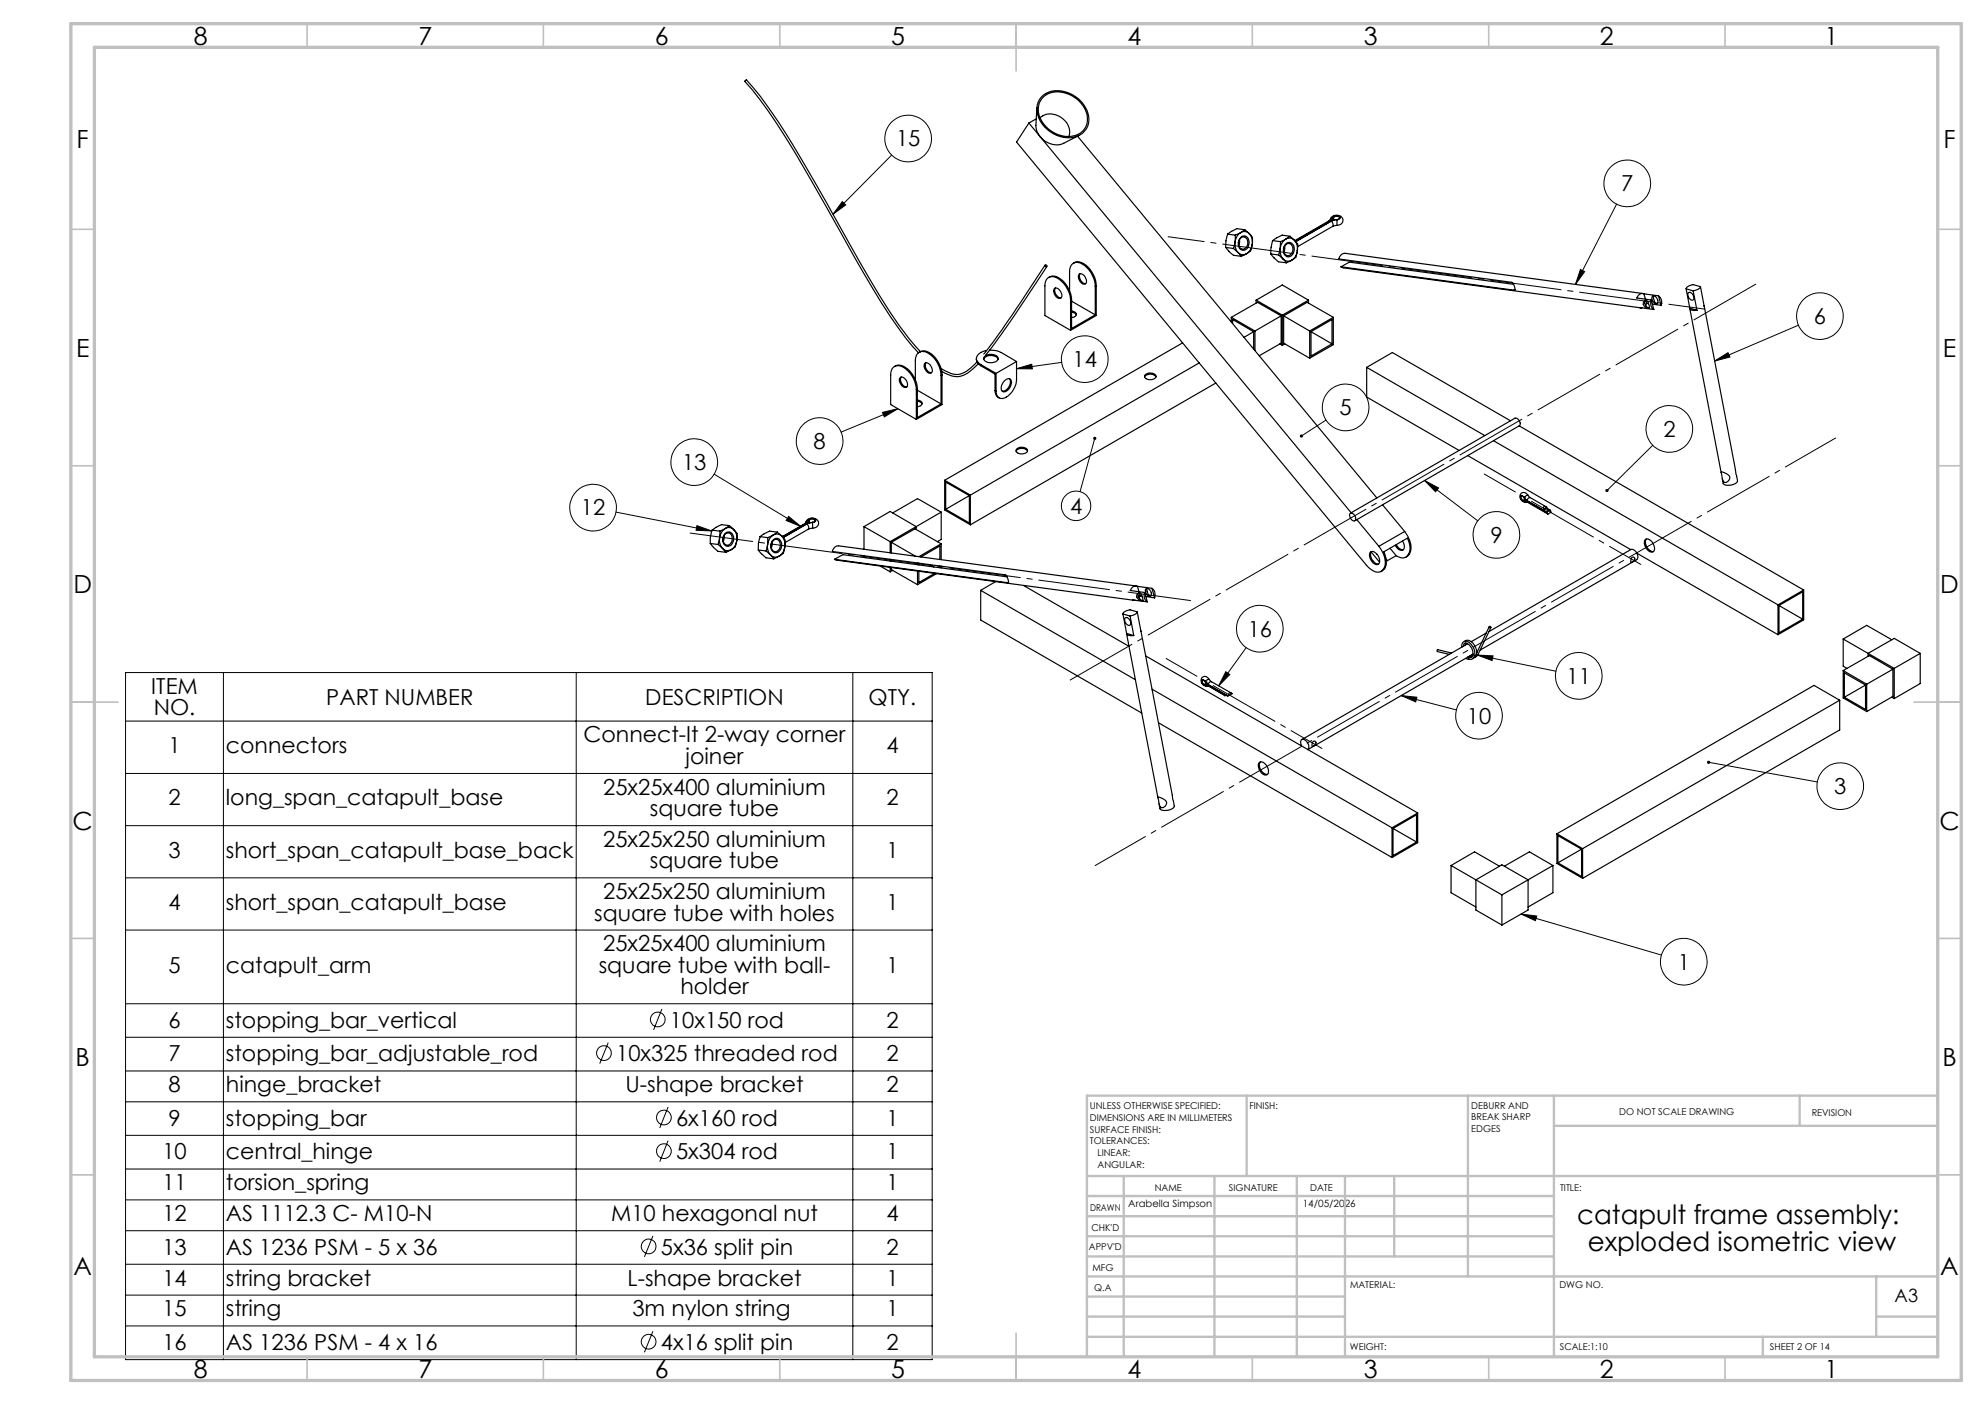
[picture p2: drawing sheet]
<svg xmlns="http://www.w3.org/2000/svg" width="420mm" height="297mm" viewBox="0 0 420 297" stroke-linecap="round" stroke-linejoin="round" font-family="sans-serif">
<g fill="none" stroke="#000" stroke-width=".25">
<path d="M217.7 26l-2.6 4.1 74 89.5 .9 .8a1.76 1.76 0 0 0 2.7 0M217.7 26l68.2 82.5M219.3 25.1l-1.6 .9M219.4 22.8l-.2 3.7a4.3 4.3 0 0 0 5.9 3.8l3.2-1.7M220.1 24.9a3.9 3.9 0 0 1 6 1.8 2.64 2.64 0 0 1 0 2.2M220.3 20.6a5.3 5.3 0 0 1 6.6-.6 6.1 6.1 0 0 1 3.4 6.1 4.2 4.2 0 0 1-5.2 3 6.5 6.5 0 0 1-5.6-6.8zM220.9 20.4a5.7 5.7 0 0 1 7.2 .8 5.1 5.1 0 0 1 1.7 5.6 4.5 4.5 0 0 1-5.9 1.7 6.1 6.1 0 0 1-4.2-6.1 3.5 3.5 0 0 1 1.2-2zM228 28.8l63.3 76.5M221.1 56.1a245.4 245.4 0 0 1-13 18.8M221.5 56.4a248.5 248.5 0 0 1-12.9 18.7M221.9 58.7l.2-.1a2.46 2.46 0 0 1 2.9 .9l1.1 1.6a4.6 4.6 0 0 1 .6 2.4M227.1 55.7l.2-.1a2.83 2.83 0 0 1 3.3 1.3l.7 1.2a4.8 4.8 0 0 1 .7 2.4"/>
<path d="M228.4 57.9a1.48 1.48 0 0 1 1.3 2.1 1.4 1.4 0 0 1-1.5-1.7zM228.5 57.9a1.56 1.56 0 0 0 1.2 2.1M259.4 52.3l.6 .9a2.86 2.86 0 0 0 2.6 1M259.4 52.3l1.6 .3M259.8 49.5l-.4 1.4v1.4M259.8 49.5l1.6 .2M261 52.6l.9 .8M261.3 51.2a2.73 2.73 0 0 0 .6 2.2M261.3 51.2l-.3 1.4M261.4 49.7l-.1 1.5M261.9 53.4l.7 .8M261.9 53.4a1.44 1.44 0 0 0 1.9 .3"/>
<path d="M262.3 50.7l-.2 1.2M262.5 49.2a1.38 1.38 0 0 1 1.8 .3M262.5 49.2a2.43 2.43 0 0 0-1.2 2M262.5 50.2a1.1 1.1 0 0 1 1.4-.1 1.1 1.1 0 0 1 .4 1.3 1.24 1.24 0 0 1-.5 1.3 1.24 1.24 0 0 1-1.4 0 1.87 1.87 0 0 1 .1-2.5zM262.5 49.2l-1.1 .5M262.6 50.3a1.05 1.05 0 0 1 1.2 .2 1.05 1.05 0 0 1 .2 1.2 .95 .95 0 0 1-1 1 .95 .95 0 0 1-.9-1 1.46 1.46 0 0 1 .5-1.4zM263.4 48.6l-.9 .6M263.4 48.6l-1.7-.2-1.9 1.1M263.4 48.6l.9 .9M263.8 53.7l-1.2 .5M264.3 49.5a2.51 2.51 0 0 1 .7 2.2M264.3 49.5l.7 .7v1.5"/>
<path d="M265 51.7a2.68 2.68 0 0 1-1.2 2M265 51.7l-.4 1.4-.8 .6M268.9 53.7l.6 .8a3 3 0 0 0 2.7 1.1M268.9 53.7l1.6 .2M269.3 50.9l-.4 1.8v1M269.3 50.9l1.6 .2M270.5 53.9l1 .9M270.9 52.6a2.92 2.92 0 0 0 .6 2.2M270.9 52.6l-.4 1.3M270.9 51.1v1.5M271.5 54.8l.7 .8M271.5 54.8a1.38 1.38 0 0 0 1.8 .2"/>
<path d="M271.8 52.1v.8l-.2 .4M272.1 50.6a1.44 1.44 0 0 1 1.8 .2M272.1 50.6a2.68 2.68 0 0 0-1.2 2M272.1 51.6a1.13 1.13 0 0 1 1.3-.1 1.13 1.13 0 0 1 .5 1.2l-.1 .5a1.14 1.14 0 0 1-1.2 1.2 1.14 1.14 0 0 1-1.1-1.3 1.87 1.87 0 0 1 .6-1.5zM272.1 50.6l-1.2 .5M272.1 51.7a1.01 1.01 0 0 1 1.3 .2 1.01 1.01 0 0 1 .1 1.2 .95 .95 0 0 1-1 1 .95 .95 0 0 1-.9-1 1.48 1.48 0 0 1 .5-1.4zM272.9 50l-1.6-.3-2 1.2M272.9 50l-.8 .6M272.9 50l1 .8M273.3 55l-1.1 .6M273.9 50.8a2.73 2.73 0 0 1 .6 2.3M273.9 50.8l.7 .8-.1 1.5"/>
<path d="M274.5 53.1a2.43 2.43 0 0 1-1.2 1.9M274.5 53.1l-.3 1.3-.9 .6M281.2 46.7h.3M281.2 46.7l-7.2 4.2M281.5 46.5a1.38 1.38 0 0 1 1.4-1 1.38 1.38 0 0 1 1.3 1.2 1.22 1.22 0 0 1-1.3 1M281.5 46.5l-.3 .2M281.5 46.7l.1 .1M281.5 46.7l-7.5 4.3M281.6 46.8h.1M281.6 46.8l-7.5 4.3M281.7 46.8l.3 .6-.1 .5M281.7 46.8l-7.5 4.3"/>
<path d="M281.9 47.9l-7.3 4.3M282 46a.9 .9 0 0 1 1.6 0l-.2 .3-.5 .2M282 46l-.5 .7M282 46l.2 .1M282 46l-.4 .2-.1 .3M282.2 46.1a.69 .69 0 0 1 .6-.4 .69 .69 0 0 1 .6 .5l-.5 .3M282.2 46.1l-.5 .6M282.2 46.1v.5M282.9 46.5l-1.3 .3M282.9 46.5l-1.2 .3M282.9 46.5v1.2M282.9 46.5h.1"/>
<path d="M282.9 47.7l-1 .2M283.7 56.4l.5 .3 63 8.4M283.7 56.4l36.6 5M283.7 56.4l1.8-.9 34.8 4.6M189.2 77.5l.3-.1a2.46 2.46 0 0 1 2.8 .9l1.2 1.6a4.6 4.6 0 0 1 .6 2.4M190.5 79.9a.95 .95 0 0 1 1.3 .6l.1 .4a.67 .67 0 0 1-.1 1 .67 .67 0 0 1-.9-.3l-.4-.6a.97 .97 0 0 1 0-1.1zM190.7 79.8a1.51 1.51 0 0 0 1.2 2M194.5 74.5l.2-.1a2.83 2.83 0 0 1 3.3 1.4l.7 1.1a4.8 4.8 0 0 1 .6 2.4M194.8 74.4a80.4 80.4 0 0 1-11-15.7l-10.9-19.3a164.3 164.3 0 0 0-13.5-20.8l-1.5-1.7-.3 .2a110.1 110.1 0 0 1 11.2 16.1l13.8 24.4a95.4 95.4 0 0 0 11.7 17M195.7 76.9a1.01 1.01 0 0 1 1.4 .9 .67 .67 0 0 1 .1 1 .67 .67 0 0 1-1.1-.1l-.4-.6a1.12 1.12 0 0 1 0-1.2zM195.9 76.7a1.55 1.55 0 0 0 1.2 2.1M199.1 79.4a5.5 5.5 0 0 0-3.6-5 1.6 1.6 0 0 0-1.8 1.9v4.1"/>
<path d="M199.1 79.4v6M199.3 79.3v6.3l-5.4 3.1M199.3 79.3l-.2 .1M206.6 75.8a1.51 1.51 0 0 0 .9 1.6M206.7 76.5l-.5 .6a5.6 5.6 0 0 1-3.8 2.1 6.6 6.6 0 0 1-3.3-1.2M207 76.9a6.2 6.2 0 0 1-4.9 2.8l-1.4-.4-1.5-.7M207.5 77.1l3.2 1.9M207.5 77.4l3 1.7v3.5M207.5 77.1v.3M208.1 76a1.85 1.85 0 0 1 3.1 0M208.3 75.4a2.03 2.03 0 0 1 2.9 .3 1.12 1.12 0 0 1-1.4 1h-.8a.78 .78 0 0 1-.7-.5 .78 .78 0 0 1 0-.8zM208.7 74.2a1.98 1.98 0 0 0-2 2l.8 .9"/>
<path d="M209.4 74.1h.3a4 4 0 0 1 2.1 .5l3.3 1.9M210.7 79v3.8M215.1 76.5v3.8a4.3 4.3 0 0 1-3 4 1.31 1.31 0 0 1-1.4-1.5M215.1 76.5l-4.4 2.5M223.1 61a1.36 1.36 0 0 1 1.6 1.7 .64 .64 0 0 1-.6 .5 .64 .64 0 0 1-.6-.4l-.4-.6a1.03 1.03 0 0 1 0-1.2zM223.3 60.9a1.51 1.51 0 0 0 1.2 2.1M226.5 63.6a5.6 5.6 0 0 0-3.6-5.1 1.61 1.61 0 0 0-1.8 2v6.2l5.4 3.2M226.5 63.6v6.3M226.7 65.8l.5 .1a.62 .62 0 0 1 .6 .6 .62 .62 0 0 1-.7 .6l-.4 .1M226.7 66l.8 .3 .3 .3M226.7 63.5l-.2 .1M226.7 63.5v6l5-2.9"/>
<path d="M226.7 63.7l5 2.9M231.7 60.6a5.5 5.5 0 0 0-3.6-5.1 1.6 1.6 0 0 0-1.8 1.9v4.1M231.7 60.6v6M232 60.5v6.2l-5.5 3.2M232 60.5l-.3 .1M242.2 79.7a1.55 1.55 0 0 1 2.4 0M242.3 79.3a1.57 1.57 0 0 1 2.3 .3 1.46 1.46 0 0 1-2.4 .2zM250.2 72.5l-50.3 29.1M253.8 76.8l-48.5 27.9M260.5 67.1v1M260.5 67.1l5 2.9M260.8 68.4v-.8l4.5 2.6"/>
<path d="M265.3 70.2v3.6M265.3 70.2l-2.1 1.2M265.5 70v4.2M265.8 63.5l5.5 3.2M265.8 63.5l5.5-3.2 5.6 3.2M265.8 63.5v.6M270.8 72.7l.5 .4M271.1 66.8l-5.6 3.2M271.1 66.8l-5-2.8-5.6 3.1M271.1 66.8v5.8l-4.6 2.6M271.3 66.7v6.4M271.6 66.8l5-2.8 5.5 3.1"/>
<path d="M271.6 66.8l5.5 3.2M271.6 66.8v5.8l5.5 3.2M271.9 72.7l-.6 .4M276.9 63.5l-5.6 3.2M276.9 63.5v.6M277.1 70v5.8M277.4 70.2v5.1l4.4-2.6M277.4 70.2l4.4-2.6v5.1M277.4 70.2l4.4 2.5M282.1 67.1l-5 2.9M282.1 67.1v5.8l-5 2.9M289.2 77.7l24.9 14.4"/>
<path d="M289.2 77.7l5.4-3.1 25 14.4M289.2 77.7v6.3l19.5 11.3M320.3 61.4h.2a1.56 1.56 0 0 0-.6-1.7l-36.6-4.9 .5-.9 .8-.3 63 8.5M320.6 61.2l-.3 .2M347.5 65.1l-.6-.1 3 .5M347.8 62.2a1.23 1.23 0 0 0-1.5 .8l3.1 .5M347.8 62.2l3.1 .4M347.8 62.2l.4 1.1M347.9 63.7l.2-.1a1.3 1.3 0 0 1 .9 1.5 .97 .97 0 0 1-1-.3 .97 .97 0 0 1-.1-1.1zM348.2 63.5a1.11 1.11 0 0 0 .8 1.7M348.2 63.6l.2 .6M348.4 64.2l-.2 .4"/>
<path d="M348.4 64.2h.4M349.4 63.5a1.62 1.62 0 0 0 .5 2M349.4 63.5l.5 2M349.5 62.8l.2-.1a1.02 1.02 0 0 1 1 1.5 .99 .99 0 0 1-1.2-1.1zM349.6 64.3l1.9 .3M349.8 62.6a2.33 2.33 0 0 0 .7 1.6h.1M350.9 62.6a1.69 1.69 0 0 1 .6 2M350.9 62.6l.6 2M356.8 61.1l.7 4.1M356.8 61.1l1.4 .4M357.3 61.9a.98 .98 0 0 1 .9 .5 .98 .98 0 0 1-.1 1.1 1.12 1.12 0 0 1-.8-1.6zM357.5 65.2a1.16 1.16 0 0 0 1.6 .4"/>
<path d="M357.5 65.3l6.7 34.7M357.5 65.2l1.6 .4M358.2 61.5l.9 4.1M359.8 60.6l-1.5-.4a1.72 1.72 0 0 0-1.5 .9M359.8 60.6a1.72 1.72 0 0 1-1.6 .9M359.8 60.6l.8 4.2-.1-.2M360.6 64.7l6.6 34.7M193.9 82.4a5.6 5.6 0 0 0-3.6-5 1.61 1.61 0 0 0-1.8 1.9v6.3l5.4 3.1M193.9 82.4v6.3M194.1 84.6l.5 .1a.62 .62 0 0 1 .5 .7 .62 .62 0 0 1-.6 .6h-.4M194.1 84.9l.7 .2 .3 .3M194.1 82.3l-.2 .1"/>
<path d="M194.1 82.3v6l5-2.9M194.1 82.5l5 2.9M210.5 82.6a1.59 1.59 0 0 0 .9 1.6M210.5 82.6l.2 .2M212.5 80.5a.77 .77 0 0 1 .9-.4 .77 .77 0 0 1 .6 .8 2.03 2.03 0 0 1-1.7 2 1.11 1.11 0 0 1-.2-1.7zM213.6 80.1a1.87 1.87 0 0 1-1.5 2.7M215 95.4a1.58 1.58 0 0 1 2.4 0M215.1 95a1.57 1.57 0 0 1 2.3 .3 1.28 1.28 0 0 1-1.8 .7 .65 .65 0 0 1-.5-1zM257.2 81l-51.9 30M310.6 96.4l34.5 19.9M316 93.2l60.2 34.7M321.5 90.1l60.1 34.7"/>
<path d="M364.2 99.8l1 .4a.92 .92 0 0 1 .8 1.1 .92 .92 0 0 1-1.3 .6l-.3-.6zM367.2 99.4l.4 2.3a2.04 2.04 0 0 1-2.5 .9l-.5-.3-.2-1M150.3 115l1.6 1.6 1.7 .2M150.3 115l1.6 .2M150.7 112.1a6.3 6.3 0 0 0-.4 2.9M150.7 112.1l1.6 .3M151.9 115.2l1 .8M152.3 113.8a2.59 2.59 0 0 0 .6 2.2M152.3 113.8l-.4 1.4M152.3 112.4v1.4M152.9 116l.7 .8M152.9 116a1.38 1.38 0 0 0 1.8 .3"/>
<path d="M153.2 113.3l-.2 1.2M153.5 111.8a1.51 1.51 0 0 1 1.8 .3M153.5 111.8a2.85 2.85 0 0 0-1.2 2M153.5 112.8a1.1 1.1 0 0 1 1.3-.1 1.1 1.1 0 0 1 .4 1.3 1.22 1.22 0 0 1-.4 1.3 1.22 1.22 0 0 1-1.4 0 1.81 1.81 0 0 1 .1-2.5zM153.5 111.8l-1.2 .6M153.5 112.9a.93 .93 0 0 1 1.1 0 .93 .93 0 0 1 .3 1.1 .99 .99 0 0 1-.6 1.2 .99 .99 0 0 1-1.2-.6 1.68 1.68 0 0 1 .4-1.7zM154.3 111.2a3.3 3.3 0 0 0-3.2 .7l-.4 .2M154.3 111.2l-.8 .6M154.3 111.2l1 .9M154.7 116.3l-1.1 .5M155.3 112.1a2.64 2.64 0 0 1 .6 2.2M155.3 112.1l.7 .8-.1 1.4"/>
<path d="M155.9 114.3a2.43 2.43 0 0 1-1.2 2M155.9 114.3l-.3 1.4-.9 .6M160.4 116.3l1.7 1.7 1.6 .2M160.4 116.3l1.7 .3M160.8 113.5a6.3 6.3 0 0 0-.4 2.8M160.8 113.5l1.7 .2M162.1 116.6l1 .8M162.4 115.2a2.59 2.59 0 0 0 .7 2.2M162.4 115.2l-.3 1.4M162.5 113.7l-.1 1.5M163.1 117.4l.6 .8M163.1 117.4a1.38 1.38 0 0 0 1.8 .2"/>
<path d="M163.3 114.8h.1M163.4 114.7l-.2 1.2M163.4 115l-.2 .1M163.4 115.1l-.2 .1M163.4 114.9l-.2 .1M163.6 113.2a1.57 1.57 0 0 1 1.9 .2M163.6 113.2a2.85 2.85 0 0 0-1.2 2M163.6 114.2a1.09 1.09 0 0 1 1.4-.1 1.09 1.09 0 0 1 .4 1.3 1.19 1.19 0 0 1-.6 1.3 1.19 1.19 0 0 1-1.5-.3 1.87 1.87 0 0 1 .3-2.2zM163.6 113.2l-1.1 .5M163.7 114.3a.94 .94 0 0 1 1.1 0 .94 .94 0 0 1 .3 1.1 .99 .99 0 0 1-.6 1.2 .99 .99 0 0 1-1.3-.6 1.68 1.68 0 0 1 .5-1.7zM164.5 112.6l-.9 .6M164.5 112.6l-1.7-.2-2 1.1"/>
<path d="M164.5 112.6l1 .8M164.9 117.6l-1.2 .6M165.5 113.4a2.76 2.76 0 0 1 .6 2.3M165.5 113.4a1.84 1.84 0 0 1 .6 2.3M166.1 115.7a2.58 2.58 0 0 1-1.2 1.9M166.1 115.7l-.4 1.3-.8 .6M170.3 110.8l-4.8 2.7M170.5 110.6a1.41 1.41 0 0 1 1.4-1 1.41 1.41 0 0 1 1.3 1.1 1.17 1.17 0 0 1-1.3 1M170.5 110.6l-.2 .2M170.5 110.7l-.2 .1M170.5 110.7l.1 .1M170.5 110.7l-4.9 2.9"/>
<path d="M170.6 110.8h.1M170.6 110.8l-4.9 2.9M170.7 110.8l.4 .6-.1 .6M170.7 110.8l-5 2.9M171 112l-4.9 2.8M171.1 110.1a.8 .8 0 0 1 .8-.5 .8 .8 0 0 1 .7 .6l-.7 .3M171.1 110.1l-.2 .4-.4 .2M171.1 110.1h.1M171.1 110.1l-.4 .1-.2 .4M171.2 110.1l-.5 .7M171.2 110.1a.8 .8 0 0 1 1.3 .1M171.2 110.1v.5"/>
<path d="M171.9 111.7l-.9 .3M171.9 110.5l-1.3 .3M171.9 110.5l-1.2 .3M171.9 110.5h.1M171.9 110.5v1.2M172.5 110.1l-.3 .4h-.3M176.6 118.3l.4 .2 63 8.5M176.6 118.3l36.5 5M176.6 118.3l1.7-1 34.8 4.7M182.8 117.5v.3l.4 .2M182.8 111.4v4.8M182.8 111.4l5.5 3.2"/>
<path d="M182.8 111.4l5.5-3.2 5.6 3.2M186.3 119.8l2 1.2M188.3 114.6v2.3M188.3 118.3v.4M188.6 114.7l5.1 2.9M188.6 114.7v2.3M188.6 118.4v.3M188.6 114.7l5-2.8 5.5 3.1M193.9 111.4v.6M193.9 111.4l-5.6 3.2M194.1 119.1v.3M194.4 119.1v.4"/>
<path d="M194.8 117.8l4.1-2.3v2.9M196.7 119.4l.9 .5M198.9 119.7v.4M199.1 108.3l-5.2 3.1M199.1 115l-4.7 2.8M199.1 108.3v5.8l-.8 .5M199.1 115v3.4M199.1 119.8v.3M199.1 108.3l-5-2.8-5.2 3M199.9 101.6l5.4 3.1M199.9 101.6v6.3l5.4 3.1M205.1 104.8v5.8l-5-2.9"/>
<path d="M205.1 104.8l-5-2.8v5.7M205.1 104.8l-5 2.9M205.3 104.7v6.3M285.6 108.7l.2-.2a1.07 1.07 0 0 1 .8 1.7 1.15 1.15 0 0 1-1-1.5zM285.8 108.5l34.7-20a1.08 1.08 0 0 1 1 1.6l-34.8 20.1M287.1 109.9l4.6 5.7M289.8 116.9a.91 .91 0 0 1 1.6 .4l.4 .7a.91 .91 0 0 1-.5 1.4 2.1 2.1 0 0 1-1.5-2.5zM290.1 116.8l1.8 2.1M290.2 116.7a1.9 1.9 0 0 0 1.5 2.6M291.7 115.6a4.6 4.6 0 0 1 1.1 4.7M292.5 106.8l4.7 5.6M293.3 118.4l.2 .2"/>
<path d="M293.3 118.3l.2 .3M294.1 116l1.3 1.5M295.4 117.5l-1.9 1.1M295.5 115.2l.7 .9 .7 .2M296.8 114.5a1.2 1.2 0 0 1-.3 1.9 1.7 1.7 0 0 1-1.3-1M297.2 112.4a4.7 4.7 0 0 1 1 4.7M297.2 112.4l-5.5 3.2M297.9 117.4a1.68 1.68 0 0 1-2.5 .1M298 117.3a3.6 3.6 0 0 0-.2-3.5l-5 2.9a3.7 3.7 0 0 1 .2 3.5M298 117.3l-.1 .1M298.1 117.3l-.6 .6M298.1 117.3l-.2 .1"/>
<path d="M298.2 117.1l-.2 .2M298.2 117.1l-.1 .2M322.4 105.2h.1M322.4 105.2l.7 .8M322.4 105.2l.7 .7M322.4 105.2a.44 .44 0 0 0-.6-.3v.6l.3 .4 .3 .1M322.4 106l.7 .1M322.4 105.2l-.4-.3a.53 .53 0 0 0-.1 .6 .53 .53 0 0 0 .5 .3M322.4 106l.6 .2M322.4 105.8l.6 .1M322.4 105.8v.2M322.8 105.7l-.4 .1"/>
<path d="M323 106.2l.2 .1M323.1 106.1l.1 .2M323.1 105.9v.1M323.1 106l3.3 1.8M323.1 106.1l4.2 2.4M323.1 105.9l4.1 2.4M323.1 106v.1M323.2 106.3l4.3 2.4M323.3 104.7l.5 .6M323.3 104.7a.91 .91 0 0 0-1.5-.3 .91 .91 0 0 0 .1 1.4l.5 .4h.6M323.3 104.7l-.9 .5M323.8 105.3l-.4 .1-.3 .5"/>
<path d="M323.8 105.3l3.4 1.9M326.4 107.8h.1M326.7 107.7l-.3 .1M326.7 107.1l.6 .2-.6 .4zM327.1 107.5l.8 .4M327.1 107.4l.9 .5M327.2 108.3l.1 .2M327.3 108.5l.2 .2M327.9 107.9l.3 .5-.7 .3M327.9 107.9l-.7 .4M345.2 118l.3-.2a.51 .51 0 0 1 .4 .6 .51 .51 0 0 1-.5 .4l-.2 .2-.1-.2zM346.3 117l29.9 17.3"/>
<path d="M348 114.3a.97 .97 0 0 1 1.6 .3l.4 .8a.81 .81 0 0 1 .1 1 .81 .81 0 0 1-1 .3 2.22 2.22 0 0 1-1.1-2.4zM348.3 114a1.95 1.95 0 0 0 1.6 2.7M188.3 120v1M188.6 120.1v.4l5.5 3.2M188.9 120.6l-.6 .4M194.1 120.8v2.9M194.4 120.9v2.3l3.3-1.9M198.2 121.4l-4.1 2.3M207.5 124.9v6.3l34.1 19.6M207.5 124.9l32.7 18.9M210.6 123l-3.1 1.9M212.9 121.7l-.3 .3"/>
<path d="M213.1 123.3h.2a1.56 1.56 0 0 0-.6-1.7l-36.6-4.9 .5-.9 .8-.3 63 8.5M213.4 123.1l-.3 .2M216.6 123.9l22.3 12.8M237.6 129.9l.8 4.1M237.6 129.9l1.5 .4M238.1 130.7a1.05 1.05 0 0 1 1 1.5 1.03 1.03 0 0 1-1-.4 1.03 1.03 0 0 1 0-1.1zM238.4 134a1.16 1.16 0 0 0 1.5 .4M238.4 134.1l6.6 34.7M238.4 134l1.5 .4M239.1 130.3l.8 4.1M240.3 127l-.6-.1 3 .4M240.6 129.4l-1.5-.4a1.72 1.72 0 0 0-1.5 .9"/>
<path d="M240.6 129.4a1.72 1.72 0 0 1-1.5 .9M240.6 129.4l.8 4.2v-.2M240.7 124a1.16 1.16 0 0 0-1.6 .9l3.1 .4M240.7 124l3 .5M240.7 124l.3 1.2M240.7 125.6l.4-.2a1.85 1.85 0 0 1 .7 1.7 1.03 1.03 0 0 1-1-.4 1.03 1.03 0 0 1-.1-1.1zM241 125.4a1.11 1.11 0 0 0 .8 1.6M241.1 125.4l.1 .6M241.2 126l-.2 .5M241.2 126l.4 .1M241.4 133.5l7.1 37a2.04 2.04 0 0 1-2.5 .9l-.5-.2-.2-1.1M242.2 125.3a1.59 1.59 0 0 0 .5 2"/>
<path d="M242.2 125.3l.5 2M242.4 138.7l57.6 33.3M242.4 126.2l1.9 .3M242.5 124.6a.95 .95 0 0 1 1 .4 .95 .95 0 0 1-.2 1.1 1.18 1.18 0 0 1-.8-1.5zM242.6 124.5a2.33 2.33 0 0 0 .7 1.6h.2M243.7 124.5a1.69 1.69 0 0 1 .6 2M243.7 124.5l.6 2M292.8 120.3l-.1 .1M292.9 120.3l-.7 .6M292.9 120.3l-.2 .1M293 120.2l-.2 .1M293 120.2l-.1 .1"/>
<path d="M307.1 138.1l-2.9-.7-.1 .2v.2l2.5 .6M309.3 136.9a.94 .94 0 0 1 .9-1.3 2.81 2.81 0 0 1 1.8 3.4 .92 .92 0 0 1-1.2 .4M309.7 136.7l.1-.6a1.07 1.07 0 0 1 1.4 .7l.4 .9a1 1 0 0 1-.4 1.4h-.3M309.9 135.7v-.1a1.23 1.23 0 0 1 1.8 .5 2.39 2.39 0 0 1 .4 3l-.4 .1M310.1 139.3l.7 .2M310.2 136l-.1 .5M310.6 136.2l-35.2 20.3M310.6 139l.3 .1M310.8 139.5h.1M310.9 139.1h.1M310.9 139.1l-.2 .1 .1 .3M311 138.7l.5 .2"/>
<path d="M311.4 138.5l.2 .1M311.7 138.4l-35 20.2a1.46 1.46 0 0 0-1.2-2.2 1.13 1.13 0 0 0-.1 1.4M312.4 138.5h.3M312.6 137.9h-.1M312.7 138.5l-.6 .5M314.5 133.9l-3.2 1.8M315.1 133.6l30-17.4a1.44 1.44 0 0 1 1.2 2.2l-33.1 19.1M315.1 132.6l-2.6 5.5M315.5 132.7l-2.8 5.8M376.2 127.9v6.4M376.4 128.1l5 2.9M376.4 128.1v5.8l5-2.9"/>
<path d="M376.4 128.1l5-2.9v5.8M381.6 124.8l-5.4 3.1M381.6 124.8v6.3l-5.4 3.2M390 135.2v5.7l.8 .5M390 135.2l5.3 3M390 135.2l5-2.9 5.3 3M395.3 138.2l5.5 3.2M395.3 138.2l5.5-3.2 5.5 3.2M395.3 138.2v.6M406.3 138.2l-5.5 3.2M406.3 138.2v6.4l-5.5 3.2M243.8 145.8l50.7 29.3"/>
<path d="M245.1 152.9l49.4 28.5M254.9 144.1l.8 .8M254.9 144.1l-.4-.2a.55 .55 0 0 0-.1 .6 .55 .55 0 0 0 .6 .3M254.9 144.1h.1M255 144.1l.7 .7M255 144.1a.46 .46 0 0 0-.7-.2v.6l.3 .3 .4 .1M255 144.9l.2-.1 .5 .2M255 144.8v.1M255 144.8h.6M255 144.9l.2 .2h.3M255.3 144.6l-.3 .2M255.5 145.1l.3 .1"/>
<path d="M255.7 144.9l4.1 2.3M255.7 144.8v.1M255.7 145l.1 .2M255.7 144.8l4.1 2.4M255.7 145l3.2 1.9M255.7 144.9v.1M255.8 143.6l.5 .6M255.8 143.6a.9 .9 0 0 0-1.4-.3 .9 .9 0 0 0 0 1.4l.5 .4h.6M255.8 143.6l-.8 .5M255.8 145.2l3.4 2M256.3 144.2l-.4 .1-.2 .5M256.3 144.2l4.3 2.4"/>
<path d="M258.9 146.8v.1M258.9 146.9l.3 .3M259.4 147l-.2 .2M260 146.6l.3-.1 .4 .3-.6 .3zM260.1 147.1l-.3 .1M277.8 156.9a.4 .4 0 0 1 .6 0 .4 .4 0 0 1-.1 .6l-.7 .4zM389.3 148.1l-54.4 31.4M389.3 148.1l-5.5-3.1-54.4 31.4M389.3 148.1v6.3l-54.4 31.4M390 141.8v5.8l5 2.9M390 141.8l5 2.9M394.7 144.9l-4.5-2.6v5.2"/>
<path d="M394.7 144.9v5.2l-4.5-2.6M394.7 144.9l-4.5 2.6M395 144.7v5.8M400.3 147.5l.5 .3M400.5 141.6l-5.5 3.1M400.5 141.6l-5-2.9-5.5 3.1M400.5 141.6v5.7l-5.5 3.2M400.8 141.4v6.4M245 168.7a2.07 2.07 0 0 1 1.8 1 .93 .93 0 0 1-1.3 1l-.2-.6zM266.3 161.4a.97 .97 0 0 1 1.6 .4l.5 1.1a.75 .75 0 0 1-.3 1 .75 .75 0 0 1-.9-.2l-.8-.9-.2-.8zM266.7 161.2a1.9 1.9 0 0 0 1.5 2.6M294.5 175.1v6.3"/>
<path d="M294.7 175.3v5.7l5-2.9M294.7 175.3l5-2.9v5.7M294.7 175.3l5 2.8M300 172v6.3l-5.5 3.1M300 172l-5.5 3.1M329.4 176.4l5.5 3.1M329.4 176.4v6.3l5.5 3.1M334.6 179.6v5.8l-5-2.9M334.6 179.6l-5-2.8v5.7M334.6 179.6l-5 2.9M334.9 179.5v6.3M307 183.1l10.8 6.2"/>
<path d="M307 183.1l5-2.9 5.3 3M307 183.1v5.7l5.3 3.1M312.3 186.1l5.5-3.2 5.5 3.2v6.4l-5.5 3.2-5.5-3.2zM317.8 189.3v6.4M328.6 183.1l-10.8 6.2M328.6 183.1v5.7l-5.3 3.1M328.6 183.1l-5-2.9-5.3 3"/>
<circle cx="221.3" cy="56.3" r=".21"/>
<circle cx="315.3" cy="132.6" r=".18"/>
</g>
<g fill="none" stroke="#000" stroke-width=".21">
<path d="M188.7 32.8l-12.5 12.5M178.2 42.6l.7 .8-2.7 1.9zM334.4 57l.9 .5-2 2.7zM342.1 43.2l-8.8 17M215.1 78l3.2-1 .1 1zM224.6 76.7l-9.5 1.3M362.8 76.4l2.8-1.8 .4 .9zM380.5 68.8l-17.7 7.6M186.7 87.2l3.3-.7-2.9 1.7zM190 86.5l-12 4.9M231.6 92.7l-3.1 11.3M280.6 88.9l-5.3 3.3"/>
<path d="M349.7 94.2l-9.7 9.6M130.4 108.3l20.2 4M147.5 111.2l3.1 1.1-3.3-.1zM151.1 100.3l18.3 11.1M166.9 109.3l2.5 2.1-3.1-1.3zM301.4 101.6l3 1.6-.7 .8zM301.4 101.6l11.3 8.6M263.7 137l-5.9 8.1M312.6 138.6l3.3 .1-.2 1zM312.6 138.6l16.6 3.4M26.6 142.3h170.6v145.3h-170.6zM26.6 152.5h170.6"/>
<path d="M47.3 142.3v145.3M121.9 142.3v145.3M180.4 142.3v145.3M259.4 142.1l.8 .6-2.4 2.4zM296.5 147.1l3.3 .4-.3 1zM296.5 147.1l11.7 3.1M26.6 163.6h170.6M26.6 174.7h170.6M361.5 161.3l23 4.1M26.6 185.7h170.6M26.6 196.7h170.6M321.8 193.4l3.4 .4-.3 1z"/>
<path d="M321.8 193.4l29.7 8.6M26.6 212.3h170.6M26.6 219.4h170.6M140.1 213.4l-1.8 4.5M26.6 226.6h170.6M26.6 233.1h170.6M128.7 220.6l-1.8 4.4M141.4 234.2l-1.8 4.4M26.6 240.2h170.6M26.6 247.3h170.6M26.6 253.8h170.6M141.4 241.3l-1.8 4.4"/>
<path d="M26.6 260.3h170.6M26.6 267.4h170.6M26.6 274h170.6M138.1 261.4l-1.8 4.5M26.6 280.5h170.6M138.1 281.6l-1.8 4.5"/>
<circle cx="192.2" cy="29.3" r="4.9"/>
<circle cx="344.3" cy="38.8" r="4.9"/>
<circle cx="229.5" cy="76" r="4.9"/>
<circle cx="385.1" cy="66.9" r="4.9"/>
<circle cx="146.9" cy="97.8" r="4.9"/>
<circle cx="173.4" cy="93.3" r="4.9"/>
<circle cx="284.7" cy="86.2" r="4.9"/>
<circle cx="353.2" cy="90.7" r="4.9"/>
<circle cx="125.5" cy="107.4" r="4.9"/>
<circle cx="227.7" cy="107" r="3.1"/>
<circle cx="316.6" cy="113.2" r="4.9"/>
<circle cx="266.6" cy="133" r="4.9"/>
<circle cx="312.9" cy="151.4" r="4.9"/>
<circle cx="334" cy="143" r="4.9"/>
<circle cx="389.4" cy="166.3" r="4.9"/>
<circle cx="139.2" cy="215.7" r="1.56"/>
<circle cx="356.3" cy="203.4" r="4.9"/>
<circle cx="127.8" cy="222.8" r="1.54"/>
<circle cx="140.5" cy="236.4" r="1.56"/>
<circle cx="140.5" cy="243.5" r="1.55"/>
<circle cx="137.3" cy="263.7" r="1.56"/>
<circle cx="137.3" cy="283.8" r="1.55"/>
</g>
<path d="M371.6 60.1l-145.3 83.8" fill="none" stroke="#000" stroke-width=".21" stroke-dasharray="15.2 1.3 1.3 1.3" stroke-linecap="butt"/>
<path d="M145.9 112.8l106.1 14.2" fill="none" stroke="#000" stroke-width=".21" stroke-dasharray="15.2 1.3 1.3 1.3" stroke-dashoffset="1.7" stroke-linecap="butt"/>
<path d="M247.1 50.1l113.7 15.3" fill="none" stroke="#000" stroke-width=".21" stroke-dasharray="15.2 1.3 1.3 1.3" stroke-dashoffset="7.4" stroke-linecap="butt"/>
<path d="M231.7 183.1l156.8-90.5" fill="none" stroke="#000" stroke-width=".21" stroke-dasharray="15.2 1.3 1.3 1.3" stroke-dashoffset="2.8" stroke-linecap="butt"/>
<path d="M279.8 158.4l-33.1-19.1" fill="none" stroke="#000" stroke-width=".21" stroke-dasharray="15.2 1.3 1.3 1.3" stroke-dashoffset="7.6" stroke-linecap="butt"/>
<path d="M347.2 119.4l-33.2-19.2" fill="none" stroke="#000" stroke-width=".21" stroke-dasharray="15.2 1.3 1.3 1.3" stroke-dashoffset="7.5" stroke-linecap="butt"/>
<g fill="none" stroke="#c0c0c0" stroke-width=".35">
<path d="M65 5v5M115 5v5M165 5v5M215 5v10M265 5v5M315 5v5M365 5v5M15 48.5h5M410 48.5h5M15 98.5h5M410 98.5h5M15 148.5h10"/>
<path d="M405 148.5h10M15 198.5h5M410 198.5h5M15 248.5h5M410 248.5h5M65 287v5M115 287v5M165 287v5M215 282v10M265 287v5M315 287v5M365 287v5"/>
</g>
<g fill="none" stroke="#c0c0c0" stroke-width=".5">
<path d="M263.8 231.8v17M310.6 231.8v38.2M328.8 231.8v55.2M328.8 238.2h81.2M380.8 231.8v6.4M410 231.8h-180v55.2M230 248.8h180M230 257.3h98.8M230 253h98.8M237.8 248.8v38.2M257 248.8v38.2M274.4 248.8v38.2"/>
<path d="M284.6 248.8v38.2M295 248.8v17M230 265.8h98.8M230 261.5h98.8M230 278.5h54.6M230 274.3h54.6M230 270h180M397 278.5h13M397 270v12.8M230 282.8h180M373 282.8v4.2"/>
</g>
<path d="M15 5h400v287h-400zM20 10h390v277h-390z" fill="none" stroke="#c0c0c0" stroke-width=".7"/>
<path d="M321.8 193.4l3.4 .4-.3 1zM339.8 103.5v.5l.2-.2-.2 .2a.35 .35 0 0 0 .5 0 .35 .35 0 0 0 0-.5 .35 .35 0 0 0-.5 0zM361.3 161l-.1 .2 .3 .1-.3-.1a.35 .35 0 0 0 .3 .4 .35 .35 0 0 0 .3-.5 .35 .35 0 0 0-.5-.1zM231.4 92.5a.33 .33 0 0 0 0 .5 .33 .33 0 0 0 .5-.1 .33 .33 0 0 0-.2-.5l-.1 .3 .1-.3zM275.2 92l-.1 .4 .2-.2-.2 .2a.35 .35 0 0 0 .4 .1 .35 .35 0 0 0 .2-.4 .35 .35 0 0 0-.5-.1zM178.2 42.6l.7 .8-2.7 1.9zM147.5 111.2l3.1 1.1-3.3-.1zM334.4 57l.9 .5-2 2.7zM362.8 76.4l2.8-1.8 .4 .9zM186.7 87.2l3.3-.7-2.9 1.7zM301.4 101.6l3 1.6-.7 .8zM296.5 147.1l3.3 .4-.3 1zM215.1 78l3.2-1 .1 1zM166.9 109.3l2.5 2.1-3.1-1.3zM259.4 142.1l.8 .6-2.4 2.4zM312.6 138.6l3.3 .1-.2 1z" fill="#000"/>
<g font-size="5.6">
<text x="333.7" y="259">catapult frame assembly:</text>
<text x="335.9" y="264.6">exploded isometric view</text>
</g>
<g font-size="5.3">
<text x="41" y="9.5">8</text>
<text x="88.5" y="9.5">7</text>
<text x="138.5" y="9.5">6</text>
<text x="188.5" y="9.5">5</text>
<text x="238.5" y="9.5">4</text>
<text x="288.5" y="9.5">3</text>
<text x="338.5" y="9.5">2</text>
<text x="386" y="9.5">1</text>
<text x="16.2" y="31.2">F</text>
<text x="411.2" y="31.2">F</text>
<text x="16.1" y="75.5">E</text>
<text x="411.1" y="75.5">E</text>
<text x="15.5" y="125.5">D</text>
<text x="410.5" y="125.5">D</text>
<text x="15.4" y="175.5">C</text>
<text x="410.4" y="175.5">C</text>
<text x="16" y="225.5">B</text>
<text x="411" y="225.5">B</text>
<text x="15.5" y="269.7">A</text>
<text x="410.5" y="269.7">A</text>
<text x="41" y="291.5">8</text>
<text x="88.5" y="291.5">7</text>
<text x="138.5" y="291.5">6</text>
<text x="188.5" y="291.5">5</text>
<text x="238.5" y="291.5">4</text>
<text x="288.5" y="291.5">3</text>
<text x="338.5" y="291.5">2</text>
<text x="386" y="291.5">1</text>
</g>
<g font-size="4.7">
<text x="189.6" y="31">15</text>
<text x="343" y="40.4">7</text>
<text x="383.8" y="68.5">6</text>
<text x="227" y="77.6">14</text>
<text x="283.4" y="87.8">5</text>
<text x="172.1" y="95">8</text>
<text x="351.9" y="92.4">2</text>
<text x="144.3" y="99.4">13</text>
<text x="122.9" y="109">12</text>
<text x="226.4" y="108.7">4</text>
<text x="315.3" y="114.8">9</text>
<text x="264" y="134.7">16</text>
<text x="32" y="146.8">ITEM</text>
<text x="69" y="149.1">PART NUMBER</text>
<text x="136.5" y="149.1">DESCRIPTION</text>
<text x="183.8" y="149.1">QTY.</text>
<text x="331.5" y="144.6">11</text>
<text x="32.5" y="151.3">NO.</text>
<text x="310.4" y="153.1">10</text>
<text x="35.6" y="159.3">1</text>
<text x="47.8" y="159.3">connectors</text>
<text x="123.5" y="157">Connect-It 2-way corner</text>
<text x="145.1" y="161.6">joiner</text>
<text x="187.6" y="159.3">4</text>
<text x="388.1" y="168">3</text>
<text x="35.6" y="170.4">2</text>
<text x="47.8" y="170.4">long_span_catapult_base</text>
<text x="127.6" y="168.1">25x25x400 aluminium</text>
<text x="137.5" y="172.6">square tube</text>
<text x="187.6" y="170.4">2</text>
<text x="127.6" y="179.1">25x25x250 aluminium</text>
<text x="35.6" y="181.4">3</text>
<text x="47.8" y="181.4">short_span_catapult_base_back</text>
<text x="137.5" y="183.7">square tube</text>
<text x="187.6" y="181.4">1</text>
<text x="127.6" y="190.2">25x25x250 aluminium</text>
<text x="35.6" y="192.5">4</text>
<text x="47.8" y="192.5">short_span_catapult_base</text>
<text x="125.7" y="194.7">square tube with holes</text>
<text x="187.6" y="192.5">1</text>
<text x="127.6" y="201.3">25x25x400 aluminium</text>
<text x="35.6" y="205.8">5</text>
<text x="47.8" y="205.8">catapult_arm</text>
<text x="126.7" y="205.8">square tube with ball-</text>
<text x="187.6" y="205.8">1</text>
<text x="355" y="205.1">1</text>
<text x="143.9" y="210.3">holder</text>
<text x="35.6" y="217.4">6</text>
<text x="47.8" y="217.4">stopping_bar_vertical</text>
<text x="141.8" y="217.4">10x150 rod</text>
<text x="187.6" y="217.4">2</text>
<text x="35.6" y="224.5">7</text>
<text x="47.8" y="224.5">stopping_bar_adjustable_rod</text>
<text x="130.4" y="224.5">10x325 threaded rod</text>
<text x="187.6" y="224.5">2</text>
<text x="35.6" y="231">8</text>
<text x="47.8" y="231">hinge_bracket</text>
<text x="132.3" y="231">U-shape bracket</text>
<text x="187.6" y="231">2</text>
<text x="35.6" y="238.1">9</text>
<text x="47.8" y="238.1">stopping_bar</text>
<text x="143.1" y="238.1">6x160 rod</text>
<text x="187.6" y="238.1">1</text>
<text x="34.3" y="245.3">10</text>
<text x="47.8" y="245.3">central_hinge</text>
<text x="143.1" y="245.3">5x304 rod</text>
<text x="187.6" y="245.3">1</text>
<text x="34.3" y="251.8">11</text>
<text x="47.8" y="251.8">torsion_spring</text>
<text x="187.6" y="251.8">1</text>
<text x="34.3" y="258.3">12</text>
<text x="47.8" y="258.3">AS 1112.3 C- M10-N</text>
<text x="129.3" y="258.3">M10 hexagonal nut</text>
<text x="187.6" y="258.3">4</text>
<text x="34.3" y="265.4">13</text>
<text x="47.8" y="265.4">AS 1236 PSM - 5 x 36</text>
<text x="139.8" y="265.4">5x36 split pin</text>
<text x="187.6" y="265.4">2</text>
<text x="34.3" y="271.9">14</text>
<text x="47.8" y="271.9">string bracket</text>
<text x="132.8" y="271.9">L-shape bracket</text>
<text x="187.6" y="271.9">1</text>
<text x="34.3" y="278.5">15</text>
<text x="47.8" y="278.5">string</text>
<text x="133.8" y="278.5">3m nylon string</text>
<text x="187.6" y="278.5">1</text>
<text x="34.3" y="285.6">16</text>
<text x="47.8" y="285.6">AS 1236 PSM - 4 x 16</text>
<text x="139.8" y="285.6">4x16 split pin</text>
<text x="187.6" y="285.6">2</text>
</g>
<text font-size="3.9" x="400.9" y="275.5">A3</text>
<g font-size="2.1">
<text x="238.7" y="255.4">Arabella Simpson</text>
<text x="275.6" y="255.4">14/05/2026</text>
</g>
<g font-size="2">
<text x="230.6" y="234.6">UNLESS OTHERWISE SPECIFIED:</text>
<text x="230.6" y="237.1">DIMENSIONS ARE IN MILLIMETERS</text>
<text x="230.6" y="239.6">SURFACE FINISH:</text>
<text x="264.4" y="234.6">FINISH:</text>
<text x="311.3" y="234.5">DEBURR AND</text>
<text x="311.3" y="237">BREAK SHARP</text>
<text x="311.3" y="239.5">EDGES</text>
<text x="342.6" y="236">DO NOT SCALE DRAWING</text>
<text x="383.3" y="236.2">REVISION</text>
<text x="230.6" y="242.1">TOLERANCES:</text>
<text x="232.2" y="244.6">LINEAR:</text>
<text x="232.2" y="247.1">ANGULAR:</text>
<text x="244.3" y="252">NAME</text>
<text x="260" y="251.9">SIGNATURE</text>
<text x="277.2" y="251.9">DATE</text>
<text x="330.1" y="251.9">TITLE:</text>
<text x="230.6" y="256.1">DRAWN</text>
<text x="230.9" y="260.3">CHK'D</text>
<text x="230.4" y="264.4">APPV'D</text>
<text x="231.1" y="268.8">MFG</text>
<text x="231.5" y="273">Q.A</text>
<text x="285.6" y="272.5">MATERIAL:</text>
<text x="330" y="272.5">DWG NO.</text>
<text x="285.6" y="285.5">WEIGHT:</text>
<text x="330.1" y="285.6">SCALE:1:10</text>
<text x="374.5" y="285.6">SHEET 2 OF 14</text>
</g>
</svg>
